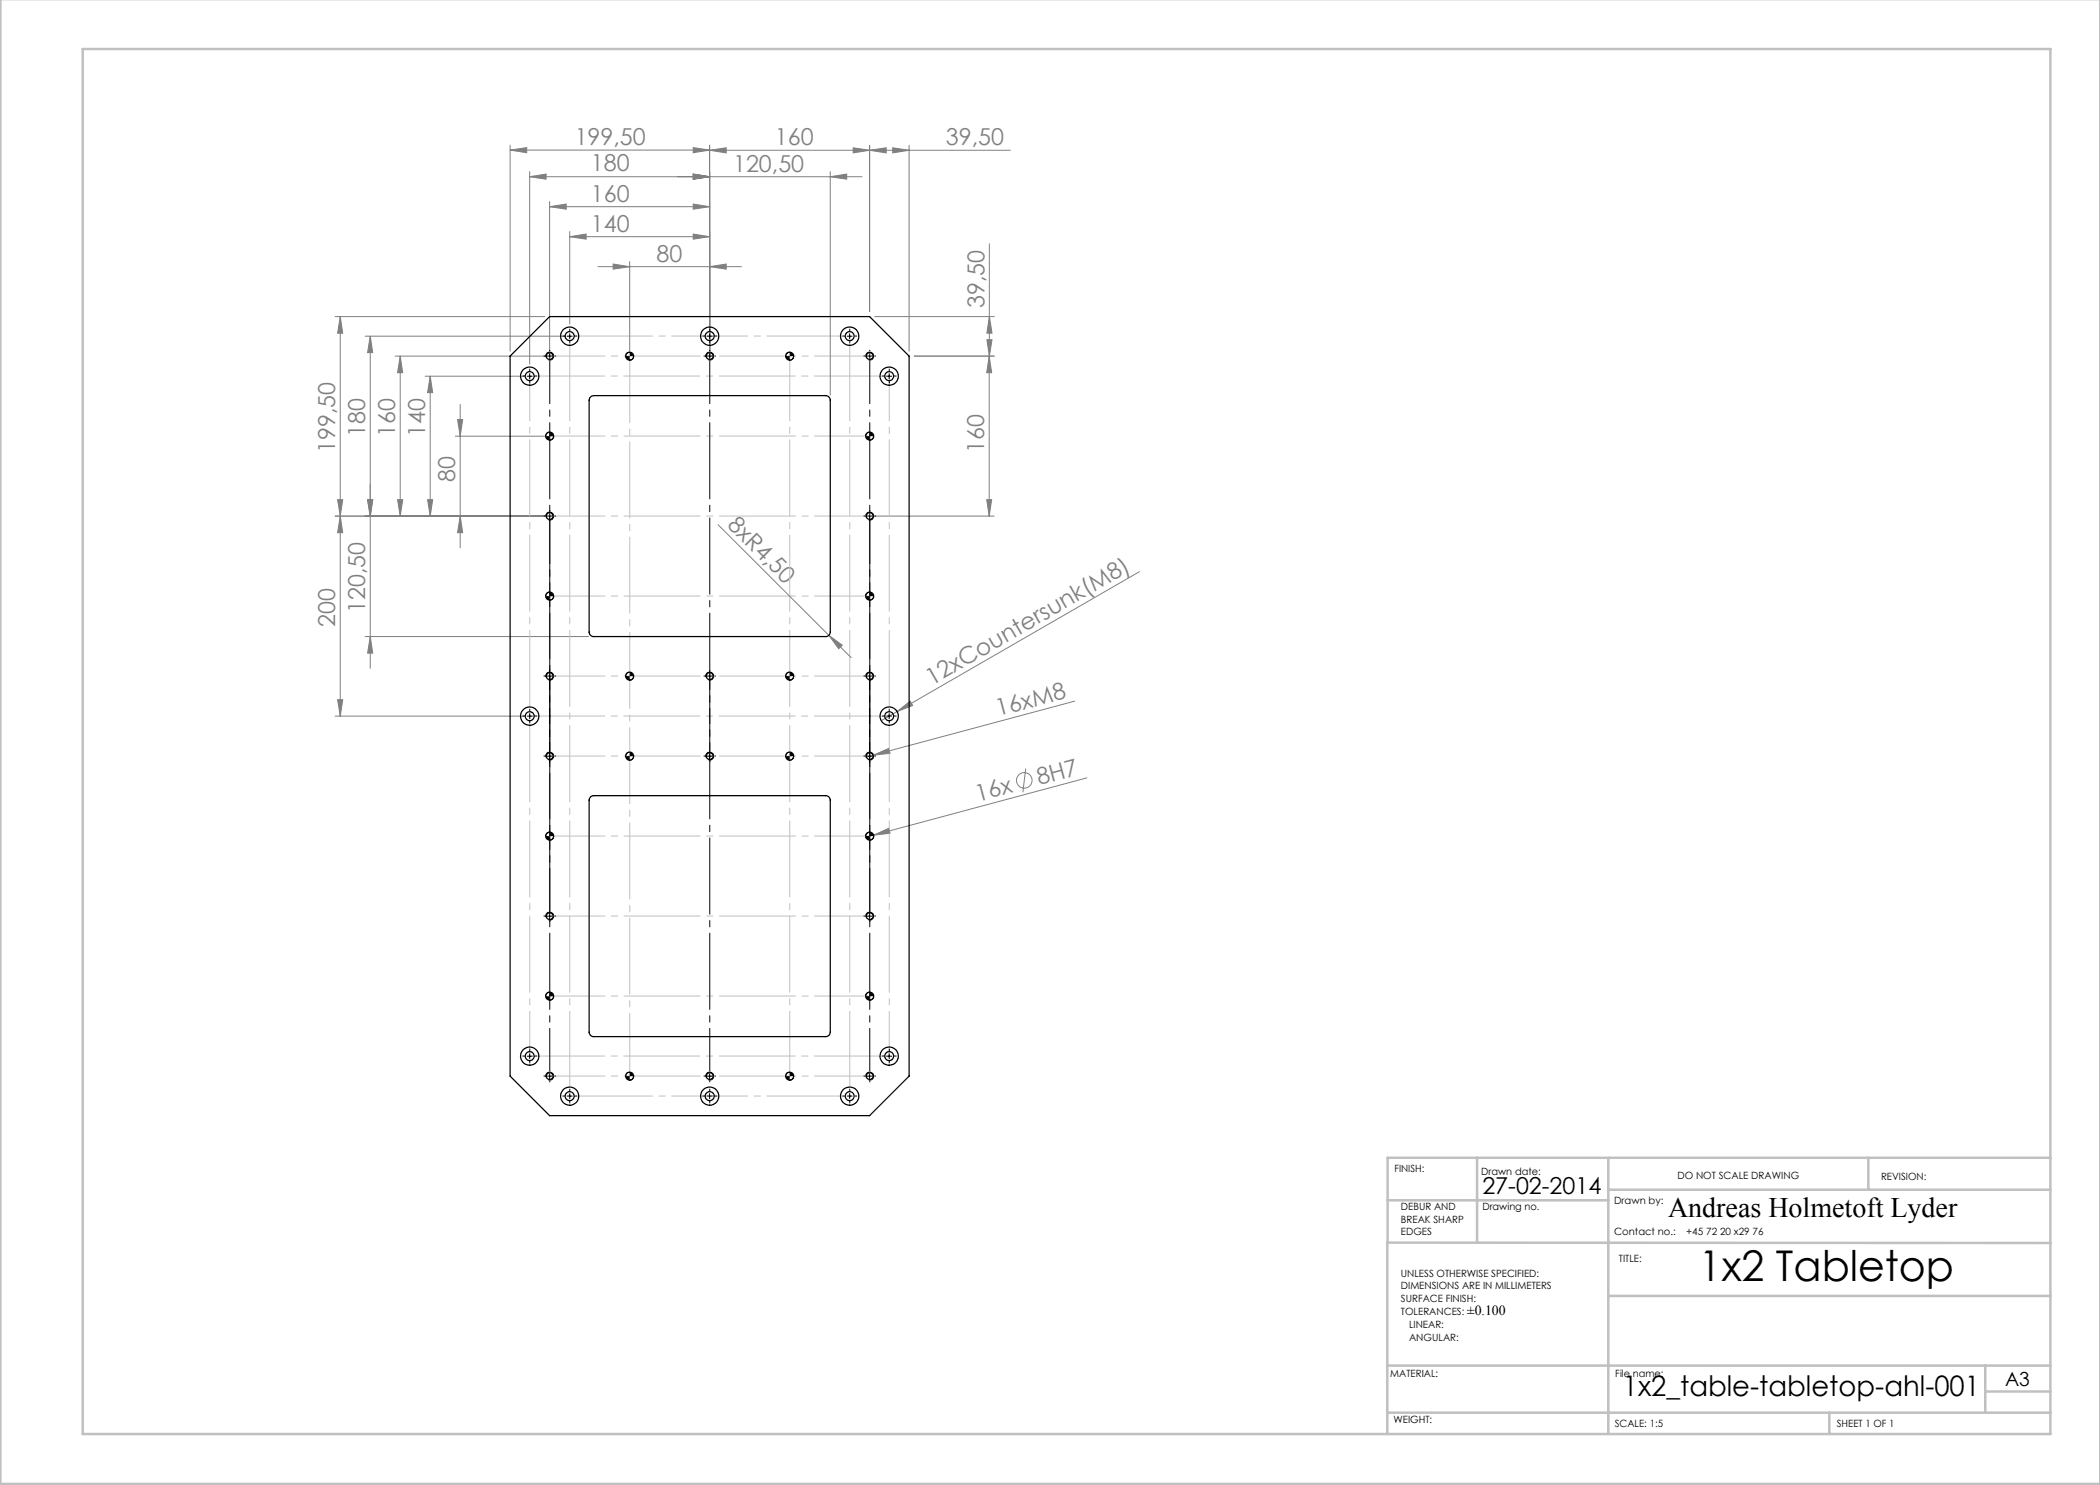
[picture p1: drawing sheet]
<svg xmlns="http://www.w3.org/2000/svg" width="420mm" height="297mm" viewBox="0 0 420 297" stroke-linecap="round" stroke-linejoin="round" font-family="sans-serif">
<g fill="none" stroke="#808080" stroke-width=".2">
<path d="M102 30l3.3-.5v1zM102 29v41.2M102 30h39.9M105.9 35.3l3.3-.5v1zM105.9 34.3v38.5M105.9 35.3h66.5M138.6 34.8l3.3 .5-3.3 .5zM138.6 29.5l3.3 .5-3.3 .5zM141.9 30.1l3.3-.5v1zM141.9 30.1h60.2M141.9 29v42.4M166.1 35.3l3.2-.5v1z"/>
<path d="M166.1 34.3v44.7M170.6 29.6l3.3 .5-3.3 .5zM173.9 29.1v33.2M173.9 30.1l3.3-.5v1zM178.5 29.6l3.3 .5-3.3 .5zM181.8 29.1v41.1M109.9 41.3l3.3-.5v1zM109.9 40.3v31.1M109.9 41.3h32M113.9 47.3l3.3-.5v1zM113.9 46.3v18.5M113.9 47.3h28"/>
<path d="M119.6 53.3h28.7M122.6 52.8l3.3 .5-3.3 .5zM125.9 52.3v17.9M138.6 40.8l3.3 .5-3.3 .5zM138.6 46.8l3.3 .5-3.3 .5zM141.9 53.3l3.3-.5v1zM197.9 48.8l-.1 54.4M67 63.3h41.9M68.1 63.3v79.9M68.1 63.3l.4 3.3h-1zM73 67.2h39.9M74 67.2v66.5"/>
<path d="M74 67.2l.5 3.3h-1zM79 71.2h29.9M80 71.2v32M80 71.2l.5 3.3h-1zM85 75.2h20M86 75.2v28M86 75.2l.5 3.3h-1zM174.9 63.3h24M197.4 67.9h1l-.5 3.3zM197.8 71.2l.5 3.3h-1zM197.9 63.3l.5 3.3h-1zM198.9 71.2h-16.1"/>
<path d="M67.5 99.9h1l-.4 3.3zM73.5 99.9h1l-.5 3.3zM79.5 99.9h1l-.5 3.3zM85.5 99.9h1l-.5 3.3zM91.1 87.2h17.8M91.5 83.9h1l-.5 3.3zM92 80.9v28.7M197.3 99.9h1l-.5 3.3zM67 103.2h41.9M68.1 103.2l.4 3.3h-1zM92 103.2l.5 3.3h-1zM143.6 104.9l22.2 22.2"/>
<path d="M174.9 103.2h23.9M227.9 114.3l-48.5 28M67.5 139.9h1l-.4 3.3zM73 127.3h44.7M74 127.3l.5 3.3h-1zM165.8 127.1l2.7 1.9-.8 .7zM165.8 127.1l4.5 4.4M67 143.2h38M174.7 151l3.1-1.3 .2 1zM174.7 151l-1.5 .4M179.4 142.3l2.6-2.1 .5 .9zM179.4 142.3l-3.2 1.8"/>
<path d="M205.1 153.7l-.5 4.8M214.9 140.2l-40.2 10.8M217.4 155.6l-42.7 11.4M174.7 167l3.1-1.3 .2 .9zM174.7 167l-1.5 .4"/>
<circle cx="204.9" cy="156.1" r="1.56"/>
</g>
<g fill="none" stroke="#000" stroke-width=".2">
<path d="M105.4 75.2h1M105.9 74.7v1M109.1 71.4a.8 .8 0 0 1 .8-1 .8 .8 0 0 1 .8 .9 .8 .8 0 0 1-1 .7M113.4 67.2h1M113.9 66.7v1M125.9 70.4a.84 .84 0 0 0-.8 .8M126.7 71.2a.78 .78 0 0 1-.8 .8M141.1 71.4a.8 .8 0 0 1 .8-1 .8 .8 0 0 1 .8 .9 .8 .8 0 0 1-1 .7M141.4 67.2h1.1M141.9 66.7v1M157.9 70.4a.84 .84 0 0 0-.8 .8M158.8 71.2a.84 .84 0 0 1-.9 .8"/>
<path d="M169.4 67.2h1M169.9 66.7v1M173.2 71.4a.79 .79 0 0 1 .7-1 .79 .79 0 0 1 .8 .9 .79 .79 0 0 1-1 .7M177.3 75.2h1M177.8 74.7v1M109.9 86.4a.78 .78 0 0 0-.8 .8M110.7 87.2a.78 .78 0 0 1-.8 .8M173.9 86.4a.78 .78 0 0 0-.8 .8M174.7 87.2a.78 .78 0 0 1-.8 .8M109.1 103.4a.8 .8 0 0 1 .8-1 .8 .8 0 0 1 .8 .9 .8 .8 0 0 1-1 .7M109.9 118.4a.78 .78 0 0 0-.8 .8M110.7 119.2a.78 .78 0 0 1-.8 .8"/>
<path d="M173.2 103.4a.79 .79 0 0 1 .7-1 .79 .79 0 0 1 .8 .9 .79 .79 0 0 1-1 .7M173.9 118.4a.78 .78 0 0 0-.8 .8M174.7 119.2a.78 .78 0 0 1-.8 .8M109.1 135.4a.8 .8 0 0 1 .8-1 .8 .8 0 0 1 .8 .9 .8 .8 0 0 1-1 .7M125.9 134.4a.78 .78 0 0 0-.8 .8M126.7 135.2a.78 .78 0 0 1-.8 .8M141.1 135.4a.8 .8 0 0 1 .8-1 .8 .8 0 0 1 .8 .9 .8 .8 0 0 1-1 .7M157.9 134.4a.78 .78 0 0 0-.8 .8M158.8 135.2a.84 .84 0 0 1-.9 .8M173.2 135.4a.79 .79 0 0 1 .7-1 .79 .79 0 0 1 .8 .9 .79 .79 0 0 1-1 .7M105.4 143.2h1M105.9 142.7v1"/>
<path d="M109.1 151.4a.8 .8 0 0 1 .8-1 .8 .8 0 0 1 .8 .9 .8 .8 0 0 1-1 .7M109.4 151.2h1M109.9 150.7v1M125.9 150.4a.84 .84 0 0 0-.8 .8M126.7 151.2a.83 .83 0 0 1-.8 .8M141.1 151.4a.8 .8 0 0 1 .8-1 .8 .8 0 0 1 .8 .9 .8 .8 0 0 1-1 .7M141.4 151.2h1.1M141.9 150.7v1M157.9 150.4a.84 .84 0 0 0-.8 .8M158.8 151.2a.91 .91 0 0 1-.9 .8M173.2 151.4a.79 .79 0 0 1 .7-.9 .79 .79 0 0 1 .8 .8 .79 .79 0 0 1-1 .7M173.4 151.2h1"/>
<path d="M173.9 150.7v1M177.3 143.2h1M177.8 142.7v1M109.9 166.4a.77 .77 0 0 0-.8 .8M110.7 167.2a.78 .78 0 0 1-.8 .8M173.9 166.4a.77 .77 0 0 0-.8 .8M174.7 167.2a.78 .78 0 0 1-.8 .8M109.1 183.4a.8 .8 0 0 1 .8-1 .8 .8 0 0 1 .8 .9 .8 .8 0 0 1-1 .7M109.4 183.2h1M109.9 198.4a.78 .78 0 0 0-.8 .8M109.9 182.7v1M110.7 199.2a.78 .78 0 0 1-.8 .8"/>
<path d="M173.2 183.4a.79 .79 0 0 1 .7-.9 .79 .79 0 0 1 .8 .8 .79 .79 0 0 1-1 .7M173.4 183.2h1M173.9 198.4a.78 .78 0 0 0-.8 .8M173.9 182.7v1M174.7 199.2a.78 .78 0 0 1-.8 .8M105.4 211.2h1M105.9 210.7v1M109.1 215.4a.8 .8 0 0 1 .8-1 .8 .8 0 0 1 .8 .9 .8 .8 0 0 1-1 .7M109.4 215.2h1M109.9 214.7v1M113.4 219.2h1M113.9 218.7v1"/>
<path d="M125.9 214.4a.84 .84 0 0 0-.8 .8M126.7 215.2a.78 .78 0 0 1-.8 .8M141.1 215.4a.8 .8 0 0 1 .8-1 .8 .8 0 0 1 .8 .9 .8 .8 0 0 1-1 .7M141.4 215.2h1.1M141.4 219.2h1.1M141.9 214.7v1M141.9 218.7v1M157.9 214.4a.84 .84 0 0 0-.8 .8M158.8 215.2a.84 .84 0 0 1-.9 .8M169.4 219.2h1M169.9 218.7v1M173.2 215.4a.79 .79 0 0 1 .7-1 .79 .79 0 0 1 .8 .9 .79 .79 0 0 1-1 .7"/>
<path d="M173.4 215.2h1M173.9 214.7v1M177.3 211.2h1M177.8 210.7v1"/>
</g>
<path d="M110 71.2h64M110 87.2h64M110 103.2h64M110 119.2h64M110 135.2h64M110 151.2h64M110 167.2h64M110 183.2h64M110 199.2h64M110 215.2h64" fill="none" stroke="#c0c0c0" stroke-width=".2" stroke-dasharray="15.2 1.3 1.3 1.3" stroke-dashoffset="4.2"/>
<path d="M114 67.2h56M114 219.2h56" fill="none" stroke="#c0c0c0" stroke-width=".2" stroke-dasharray="15.2 1.3 1.3 1.3" stroke-dashoffset="-1.3"/>
<path d="M106 75.2h71.9M106 143.2h71.9M106 211.2h71.9" fill="none" stroke="#c0c0c0" stroke-width=".2" stroke-dasharray="15.2 1.3 1.3 1.3" stroke-dashoffset=".2"/>
<path d="M114 67.2v152M170 67.2v152" fill="none" stroke="#c0c0c0" stroke-width=".2" stroke-dasharray="15.2 1.3 1.3 1.3" stroke-dashoffset="-1.7"/>
<path d="M106 75.2v136M177.9 75.2v136" fill="none" stroke="#c0c0c0" stroke-width=".2" stroke-dasharray="15.2 1.3 1.3 1.3" stroke-dashoffset="6.3"/>
<path d="M126 72v143.2" fill="none" stroke="#c0c0c0" stroke-width=".2" stroke-dasharray="15.2 1.3 1.3 1.3" stroke-dashoffset="2.7"/>
<path d="M158 215.2v-144" fill="none" stroke="#c0c0c0" stroke-width=".2" stroke-dasharray="15.2 1.3 1.3 1.3" stroke-dashoffset="2.3"/>
<g fill="none" stroke="#c0c0c0" stroke-width=".5">
<path d="M.1 -.1v296.9h419.9M16.5 9.8h393.6v277h-393.6zM295.4 231.6v17M321.7 231.6v55.2M321.7 237.9h88.4M373.7 231.6v6.3M410.1 231.6h-132.6v16.9M277.5 240.1h44.2M321.7 259.2h88.4M410.1 248.6l-132.6-.1v38.3M277.5 273.1h132.6M397.1 273.1v9.4"/>
<path d="M397.1 278.3h13M277.5 282.5h132.6M365.9 282.5v4.3"/>
</g>
<g fill="none" stroke="#000" stroke-width=".2" stroke-dasharray="15.2 1.3 1.3 1.3">
<path d="M105 75.2h-.4M106 74.2v-.4M106 76.2v.4M107 75.2h.4M109 71.2h-.2M110 71.2h-.5M110 71.2v.5M110 71.2h.5M110 71.2v-.5M110 70.2v-.2M111 71.2h.1M113 67.2h-.4"/>
<path d="M114 66.2v-.4M114 68.2v.4M115 67.2h.4M141 71.2h-.2M141 67.2h-.4M142 71.2h-.5M142 71.2v.5M142 71.2h.5M142 71.2v-.5M142 70.2v-.2M142 66.2v-.4M142 68.2v.4"/>
<path d="M143 71.2h.1M143 67.2h.4M169 67.2h-.4M170 66.2v-.4M170 68.2v.4M171 67.2h.4M173 71.2h-.2M174 71.2h-.5M174 71.2v.5M174 71.2h.5M174 71.2v-.5M174 70.2v-.2"/>
<path d="M175 71.2h.1M176.9 75.2h-.4M177.9 74.2v-.4M177.9 76.2v.4M178.9 75.2h.4M109 103.2h-.2M110 103.2h-.5M110 103.2v.5M110 103.2h.5M110 103.2v-.5M110 102.2v-.2M111 103.2h.1"/>
<path d="M173 103.2h-.2M174 103.2h-.5M174 103.2v.5M174 103.2h.5M174 103.2v-.5M174 102.2v-.2M175 103.2h.1M109 135.2h-.2M110 135.2h-.5M110 135.2v.5M110 135.2h.5M110 135.2v-.5"/>
<path d="M110 134.2v-.2M111 135.2h.1M141 135.2h-.2M142 135.2h-.5M142 135.2v.5M142 135.2h.5M142 135.2v-.5M142 134.2v-.2M143 135.2h.1M173 135.2h-.2M174 135.2h-.5M174 135.2v.5"/>
<path d="M174 135.2h.5M174 135.2v-.5M174 134.2v-.2M175 135.2h.1M105 143.2h-.4M106 142.2v-.4M106 144.2v.4M107 143.2h.4M109 151.2h-.2M110 152.2v.2M111 151.2h.1M141 151.2h-.2"/>
<path d="M142 152.2v.2M143 151.2h.1M173 151.2h-.2M174 152.2v.2M175 151.2h.1M176.9 143.2h-.4M177.9 142.2v-.4M177.9 144.2v.4M178.9 143.2h.4M109 183.2h-.2M110 184.2v.2M111 183.2h.1"/>
<path d="M173 183.2h-.2M174 184.2v.2M175 183.2h.1M105 211.2h-.4M106 210.2v-.4M106 212.2v.4M107 211.2h.4M109 215.2h-.2M110 216.2v.2M111 215.2h.1M113 219.2h-.4M114 218.2v-.4"/>
<path d="M115 219.2h.4M141 215.2h-.2M141 219.2h-.4M142 216.2v.2M142 218.2v-.4M143 215.2h.1M143 219.2h.4M169 219.2h-.4M170 218.2v-.4M171 219.2h.4M173 215.2h-.2M174 216.2v.2"/>
<path d="M175 215.2h.1M176.9 211.2h-.4M177.9 210.2v-.4M177.9 212.2v.4M178.9 211.2h.4M114 220.2v.4M142 220.2v.4M170 220.2v.4"/>
</g>
<path d="M110 150.2v-78M142 150.2v-78M174 150.2v-78M110 182.2v-78M174 182.2v-78M110 214.2v-78M142 214.2v-78M174 214.2v-78" fill="none" stroke="#000" stroke-width=".2" stroke-dasharray="15.2 1.3 1.3 1.3" stroke-dashoffset="6.7"/>
<g fill="#808080">
<path d="M165.8 127.1l2.7 1.9-.8 .7z"/>
<path d="M174.7 167l3.1-1.3 .2 .9z"/>
<path d="M174.7 151l3.1-1.3 .2 1z"/>
<path d="M179.4 142.3l2.6-2.1 .5 .9z"/>
<path d="M74 127.3l.5 3.3h-1zM73.5 99.9h1l-.5 3.3z"/>
<path d="M67.5 99.9h1l-.4 3.3zM68.1 63.3l.4 3.3h-1zM73.5 99.9h1l-.5 3.3zM74 67.2l.5 3.3h-1z"/>
<path d="M80 71.2l.5 3.3h-1zM79.5 99.9h1l-.5 3.3zM86 75.2l.5 3.3h-1zM85.5 99.9h1l-.5 3.3zM91.5 83.9h1l-.5 3.3zM92 103.2l.5 3.3h-1zM68.1 103.2l.4 3.3h-1zM67.5 139.9h1l-.4 3.3zM197.8 71.2l.5 3.3h-1zM197.3 99.9h1l-.5 3.3z"/>
<path d="M102 30l3.3-.5v1zM138.6 29.5l3.3 .5-3.3 .5zM173.9 30.1l3.3-.5v1zM178.5 29.6l3.3 .5-3.3 .5z"/>
<path d="M105.9 35.3l3.3-.5v1zM138.6 34.8l3.3 .5-3.3 .5zM109.9 41.3l3.3-.5v1zM138.6 40.8l3.3 .5-3.3 .5zM113.9 47.3l3.3-.5v1zM138.6 46.8l3.3 .5-3.3 .5zM122.6 52.8l3.3 .5-3.3 .5zM141.9 53.3l3.3-.5v1zM138.6 34.8l3.3 .5-3.3 .5zM166.1 35.3l3.2-.5v1zM141.9 30.1l3.3-.5v1zM170.6 29.6l3.3 .5-3.3 .5z"/>
<path d="M197.9 63.3l.5 3.3h-1zM197.4 67.9h1l-.5 3.3z"/>
</g>
<path d="M109.1 87.2a.77 .77 0 0 0 .8 .8v-.8zM109.9 86.4v.8h.8a.78 .78 0 0 0-.8-.8zM109.1 119.2a.77 .77 0 0 0 .8 .8v-.8zM109.9 118.4v.8h.8a.78 .78 0 0 0-.8-.8zM157.1 135.2a.84 .84 0 0 0 .8 .8v-.8zM157.9 134.4v.8h.9a.85 .85 0 0 0-.9-.8zM173.1 119.2a.77 .77 0 0 0 .8 .8v-.8zM173.9 118.4v.8h.8a.78 .78 0 0 0-.8-.8zM173.1 87.2a.77 .77 0 0 0 .8 .8v-.8zM173.9 86.4v.8h.8a.78 .78 0 0 0-.8-.8zM125.1 71.2a.78 .78 0 0 0 .8 .8v-.8zM125.9 70.4v.8h.8a.83 .83 0 0 0-.8-.8zM157.1 71.2a.84 .84 0 0 0 .8 .8v-.8zM157.9 70.4v.8h.9a.91 .91 0 0 0-.9-.8zM125.1 135.2a.78 .78 0 0 0 .8 .8v-.8zM125.9 134.4v.8h.8a.77 .77 0 0 0-.8-.8zM109.1 167.2a.78 .78 0 0 0 .8 .8v-.8zM109.9 166.4v.8h.8a.78 .78 0 0 0-.8-.8zM109.1 199.2a.77 .77 0 0 0 .8 .8v-.8zM109.9 198.4v.8h.8a.78 .78 0 0 0-.8-.8zM157.1 215.2a.84 .84 0 0 0 .8 .8v-.8zM157.9 214.4v.8h.9a.84 .84 0 0 0-.9-.8zM173.1 199.2a.77 .77 0 0 0 .8 .8v-.8zM173.9 198.4v.8h.8a.78 .78 0 0 0-.8-.8zM173.1 167.2a.78 .78 0 0 0 .8 .8v-.8zM173.9 166.4v.8h.8a.78 .78 0 0 0-.8-.8zM125.1 151.2a.83 .83 0 0 0 .8 .8v-.8zM125.9 150.4v.8h.8a.78 .78 0 0 0-.8-.8zM157.1 151.2a.91 .91 0 0 0 .8 .8v-.8zM157.9 150.4v.8h.9a.84 .84 0 0 0-.9-.8zM125.1 215.2a.78 .78 0 0 0 .8 .8v-.8zM125.9 214.4v.8h.8a.78 .78 0 0 0-.8-.8z" fill="#000"/>
<g fill="none" stroke="#000" stroke-width=".25">
<path d="M109.9 63.3h64l7.9 7.9v144l-7.9 7.9h-64l-7.9-7.9v-144zM118.1 79.4l.6-.3h46.4a.97 .97 0 0 1 1 .9v46.4a.9 .9 0 0 1-1 .9h-46.4a.9 .9 0 0 1-.9-.9v-46.4zM118.1 159.4l.5-.3h46.5a.9 .9 0 0 1 1 .9v46.4a.9 .9 0 0 1-1 .9h-46.4a.9 .9 0 0 1-.9-.9v-46.4z"/>
<circle cx="105.9" cy="75.2" r=".89"/>
<circle cx="105.9" cy="75.2" r="1.82"/>
<circle cx="109.9" cy="71.2" r=".68"/>
<circle cx="113.9" cy="67.2" r="1.82"/>
<circle cx="113.9" cy="67.2" r=".9"/>
<circle cx="125.9" cy="71.2" r=".8"/>
<circle cx="141.9" cy="67.2" r="1.83"/>
<circle cx="141.9" cy="71.2" r=".68"/>
<circle cx="141.9" cy="67.2" r=".9"/>
<circle cx="157.9" cy="71.2" r=".81"/>
<circle cx="169.9" cy="67.2" r=".89"/>
<circle cx="169.9" cy="67.2" r="1.83"/>
<circle cx="173.9" cy="71.2" r=".68"/>
<circle cx="177.8" cy="75.2" r=".89"/>
<circle cx="177.8" cy="75.2" r="1.82"/>
<circle cx="109.9" cy="87.2" r=".8"/>
<circle cx="173.9" cy="87.2" r=".8"/>
<circle cx="109.9" cy="103.2" r=".69"/>
<circle cx="109.9" cy="119.2" r=".8"/>
<circle cx="173.9" cy="103.2" r=".69"/>
<circle cx="173.9" cy="119.2" r=".8"/>
<circle cx="109.9" cy="135.2" r=".69"/>
<circle cx="125.9" cy="135.2" r=".8"/>
<circle cx="141.9" cy="135.2" r=".69"/>
<circle cx="157.9" cy="135.2" r=".81"/>
<circle cx="173.9" cy="135.2" r=".69"/>
<circle cx="105.9" cy="143.2" r=".9"/>
<circle cx="105.9" cy="143.2" r="1.83"/>
<circle cx="109.9" cy="151.2" r=".68"/>
<circle cx="125.9" cy="151.2" r=".8"/>
<circle cx="141.9" cy="151.2" r=".68"/>
<circle cx="157.9" cy="151.2" r=".81"/>
<circle cx="173.9" cy="151.2" r=".68"/>
<circle cx="177.8" cy="143.2" r=".9"/>
<circle cx="177.8" cy="143.2" r="1.83"/>
<circle cx="109.9" cy="167.2" r=".8"/>
<circle cx="173.9" cy="167.2" r=".8"/>
<circle cx="109.9" cy="183.2" r=".68"/>
<circle cx="109.9" cy="199.2" r=".8"/>
<circle cx="173.9" cy="183.2" r=".68"/>
<circle cx="173.9" cy="199.2" r=".8"/>
<circle cx="105.9" cy="211.2" r=".89"/>
<circle cx="105.9" cy="211.2" r="1.82"/>
<circle cx="109.9" cy="215.2" r=".68"/>
<circle cx="113.9" cy="219.2" r="1.81"/>
<circle cx="113.9" cy="219.2" r=".9"/>
<circle cx="125.9" cy="215.2" r=".8"/>
<circle cx="141.9" cy="219.2" r="1.82"/>
<circle cx="141.9" cy="215.2" r=".68"/>
<circle cx="141.9" cy="219.2" r=".9"/>
<circle cx="157.9" cy="215.2" r=".81"/>
<circle cx="169.9" cy="219.2" r=".89"/>
<circle cx="169.9" cy="219.2" r="1.82"/>
<circle cx="173.9" cy="215.2" r=".68"/>
<circle cx="177.8" cy="211.2" r=".89"/>
<circle cx="177.8" cy="211.2" r="1.82"/>
</g>
<text font-size="8.5" x="339.8" y="256.3">1x2 Tabletop</text>
<g font-size="5.6">
<text x="333.6" y="243.4">Andreas Holmetoft Lyder</text>
<text x="324.6" y="279.3">1x2_table-tabletop-ahl-001</text>
</g>
<g font-size="4.7" fill="#808080">
<text x="114.9" y="29">199,50</text>
<text x="155" y="29">160</text>
<text x="189.2" y="29">39,50</text>
<text x="118.2" y="34.3">180</text>
<text x="146.6" y="34.3">120,50</text>
<text x="118.2" y="40.3">160</text>
<text x="118.2" y="46.3">140</text>
<text x="131.3" y="52.3">80</text>
<text x="196.9" y="61.6" transform="rotate(-90 196.9 61.6)">39,50</text>
<text x="73" y="87.3" transform="rotate(-90 73 87.3)">180</text>
<text x="79" y="87.3" transform="rotate(-90 79 87.3)">160</text>
<text x="85" y="87.3" transform="rotate(-90 85 87.3)">140</text>
<text x="67" y="90.6" transform="rotate(-90 67 90.6)">199,50</text>
<text x="196.8" y="90.7" transform="rotate(-90 196.8 90.7)">160</text>
<text x="91" y="96.4" transform="rotate(-90 91 96.4)">80</text>
<text x="145.3" y="105.1" transform="rotate(45 145.3 105.1)">8xR4,50</text>
<text x="67" y="125.3" transform="rotate(-90 67 125.3)">200</text>
<text x="73" y="122.6" transform="rotate(-90 73 122.6)">120,50</text>
<text x="186.4" y="137.1" transform="rotate(-30 186.4 137.1)">12xCountersunk(M8)</text>
<text x="199.7" y="143.3" transform="rotate(-15 199.7 143.3)">16xM8</text>
<text x="195.5" y="160.3" transform="rotate(-15 195.5 160.3)">16x</text>
<text x="207.8" y="157" transform="rotate(-15 207.8 157)">8H7</text>
</g>
<text font-size="4.7" x="296.5" y="238.9">27-02-2014</text>
<text font-size="3.9" x="401" y="277.3">A3</text>
<text font-size="2.8" x="293.4" y="262.9">±0.100</text>
<g font-size="2">
<text x="278.9" y="234.4">FINISH:</text>
<text x="296.3" y="235">Drawn date:</text>
<text x="335.5" y="235.8">DO NOT SCALE DRAWING</text>
<text x="376.2" y="236">REVISION:</text>
<text x="280.2" y="242">DEBUR AND</text>
<text x="280.2" y="244.5">BREAK SHARP</text>
<text x="296.5" y="242">Drawing no.</text>
<text x="322.8" y="240.8">Drawn by:</text>
<text x="280.2" y="247">EDGES</text>
<text x="322.8" y="247">Contact no.:</text>
<text x="337.3" y="247">+45 72 20 x29 76</text>
<text x="280.2" y="255.3">UNLESS OTHERWISE SPECIFIED:</text>
<text x="280.2" y="257.8">DIMENSIONS ARE IN MILLIMETERS</text>
<text x="323.8" y="252.3">TITLE:</text>
<text x="280.2" y="260.3">SURFACE FINISH:</text>
<text x="280.2" y="262.9">TOLERANCES:</text>
<text x="281.8" y="265.6">LINEAR:</text>
<text x="281.8" y="268.1">ANGULAR:</text>
<text x="278" y="275.4">MATERIAL:</text>
<text x="323.1" y="275.4">File name:</text>
<text x="278.7" y="284.6">WEIGHT:</text>
<text x="323" y="285.4">SCALE: 1:5</text>
<text x="367.4" y="285.4">SHEET 1 OF 1</text>
</g>
</svg>
